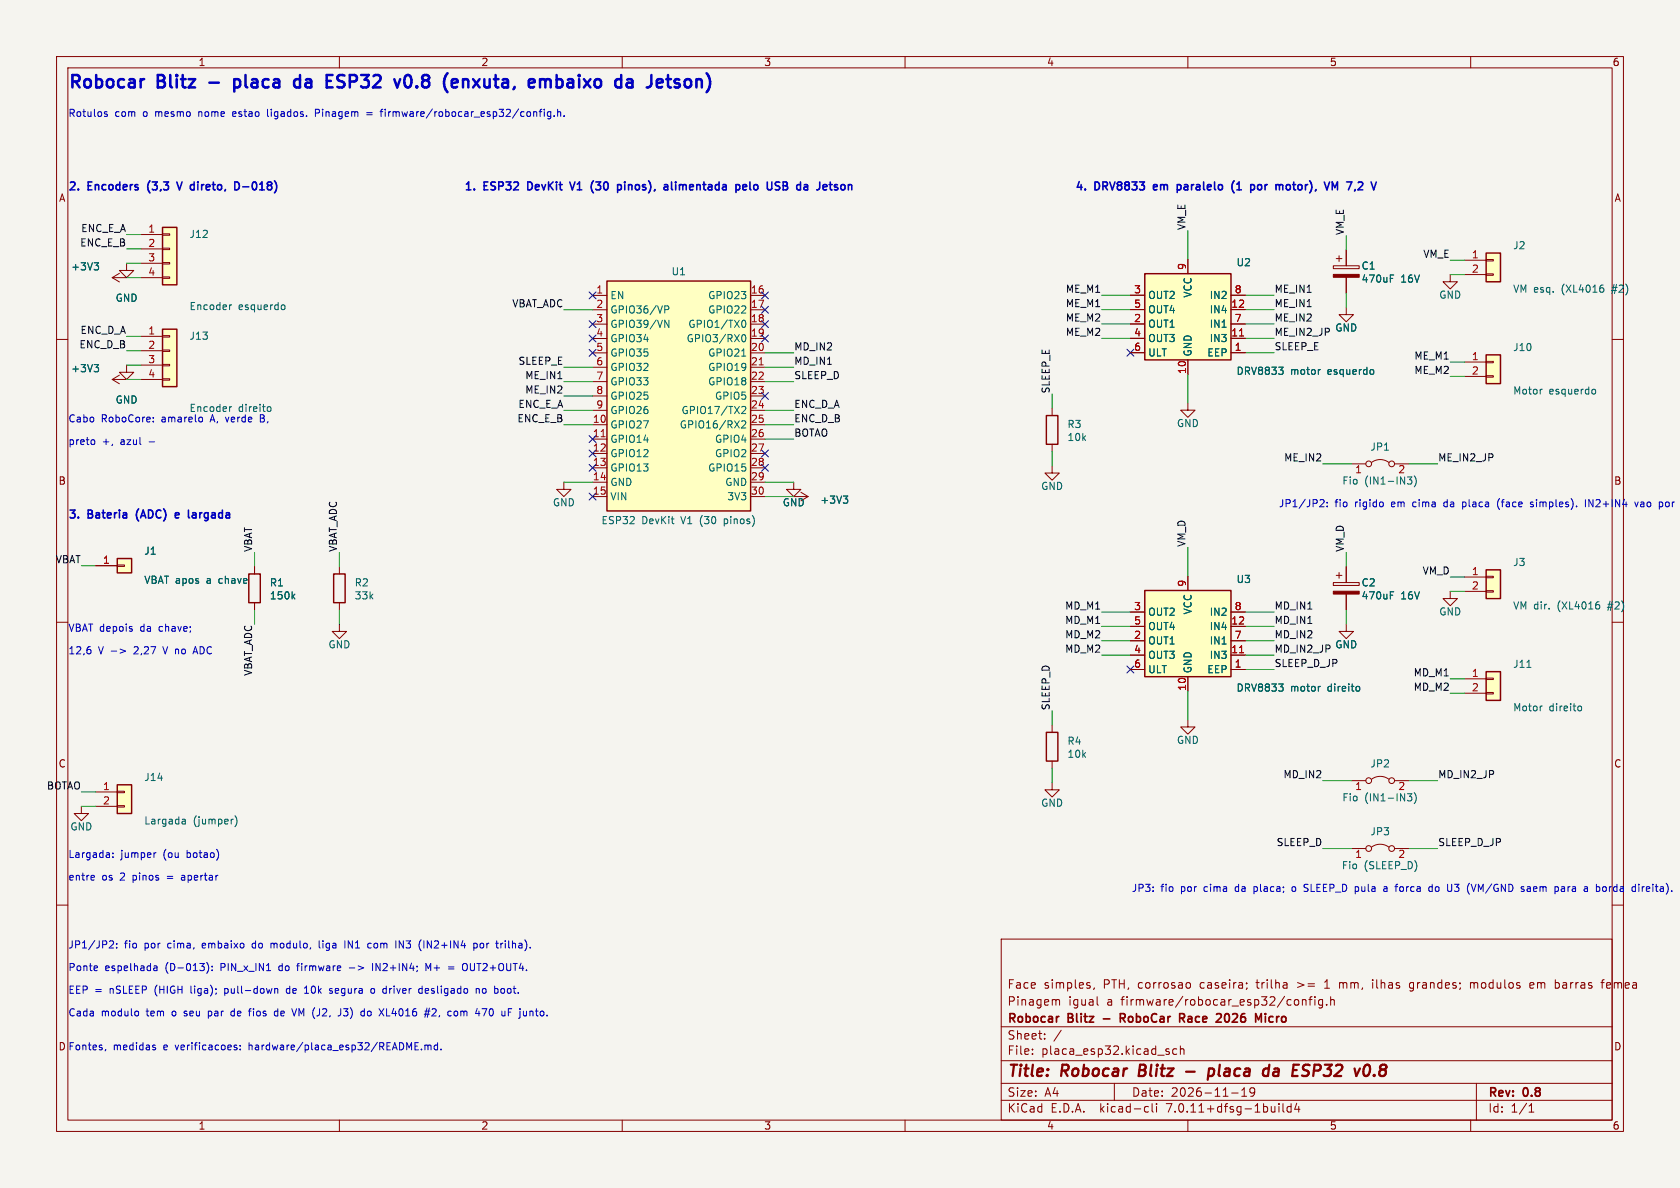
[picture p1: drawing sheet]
<svg xmlns="http://www.w3.org/2000/svg" width="297mm" height="210mm" viewBox="0 0 297 210" stroke-linecap="round" stroke-linejoin="round" font-family="sans-serif">
<path d="M0 0h297v210h-297z" fill="#f5f4ef" stroke="#f5f4ef" stroke-width=".18"/>
<g fill="none" stroke="#840000" stroke-width=".18">
<path d="M10 10h277v190h-277zM12 12h273v186h-273zM60 10v2M110 10v2M160 10v2M210 10v2M260 10v2M10 60h2M19.8 49.1l1.3 .7M19.8 49.1h2.6M21.1 48.3l-1.3 .8M22.4 46.5v1.3h1.2l-1.2 1.3-1.3-1.3h1.3"/>
<path d="M24.9 49.1h3.8M24.9 59.5h3.8M24.9 41.5h3.8M24.9 44h3.8M24.9 46.5h3.8M28.7 59.3h1.3v.3h-1.3zM28.7 49h1.3v.2h-1.3zM28.7 46.4h1.3v.3h-1.3zM28.7 43.9h1.3v.2h-1.3zM28.7 41.3h1.3v.3h-1.3zM104.8 57.3h2.5M104.8 52.2h2.5"/>
<path d="M104.8 54.8h2.5M104.8 59.8h2.5M132.7 57.3h2.5M132.7 52.2h2.5M132.7 54.8h2.5M132.7 59.8h2.5M199.8 59.8h2.6M199.8 54.7h2.6M199.8 57.3h2.6M199.8 52.2h2.6M210 45.8v2.6M217.6 59.8h2.6"/>
<path d="M217.6 54.7h2.6M217.6 57.3h2.6M217.6 52.2h2.6M235.7 47h4.6v.5h-4.6zM236.2 45.7h1M236.7 45.2v1M238 54.3v1.3h1.3l-1.3 1.3-1.3-1.3h1.3M238 44.2v2.8M238 49v2.8M256.4 48.5v1.3h1.2l-1.2 1.3-1.3-1.3h1.3M258.9 46h3.8M258.9 48.5h3.8"/>
<path d="M262.7 48.4h1.3v.3h-1.3zM262.7 45.9h1.3v.2h-1.3zM285 60h2M19.8 67.1l1.3 .7M19.8 67.1h2.6M21.1 66.3l-1.3 .8M22.4 64.5v1.3h1.2l-1.2 1.3-1.3-1.3h1.3M24.9 67.1h3.8M24.9 62h3.8M24.9 64.5h3.8M28.7 67h1.3v.2h-1.3zM28.7 64.4h1.3v.3h-1.3z"/>
<path d="M28.7 61.9h1.3v.2h-1.3zM104.8 62.4h2.5M104.8 75.1h2.5M104.8 77.6h2.5M104.8 64.9h2.5M104.8 67.5h2.5M104.8 70h2.5M104.8 72.5h2.5M132.7 62.4h2.5M132.7 75.1h2.5M132.7 77.6h2.5M132.7 64.9h2.5"/>
<path d="M132.7 67.5h2.5M132.7 70h2.5M132.7 72.5h2.5M186 72.2v1.3M186 78.5v1.3M199.8 62.3h2.6M210 71.2v1.3h1.3l-1.3 1.3-1.3-1.3h1.3M210 63.6v2.6M217.6 62.3h2.6M258.9 64h3.8M258.9 66.5h3.8M262.7 66.4h1.3v.3h-1.3z"/>
<path d="M262.7 63.9h1.3v.2h-1.3zM20.7 99.9h1.3v.2h-1.3zM99.7 85.2v1.3h1.3l-1.3 1.3-1.3-1.3h1.3M104.8 87.8h2.5M104.8 80.2h2.5M104.8 82.7h2.5M104.8 85.2h2.5M132.7 87.8h2.5M132.7 80.2h2.5M132.7 82.7h2.5M132.7 85.2h2.5M140.3 85.2v1.3h1.3l-1.3 1.3-1.2-1.3h1.2"/>
<path d="M140.3 87.8h2.6M141.6 87l1.3 .8M142.9 87.8l-1.3 .7M186 82.4v1.2h1.3l-1.3 1.3-1.3-1.3h1.3M238.9 82h2.6M242.5 81.7a2.54 2.54 0 0 1 3 0M246.5 82h2.6M10 110h2M16.9 100h3.8M45 100.2v1.3M45 106.5v1.3M60 110.4v1.2h1.3l-1.3 1.3-1.3-1.3h1.3"/>
<path d="M60 100.2v1.3M60 106.5v1.3M199.8 118.4h2.6M199.8 115.8h2.6M199.8 110.7h2.6M199.8 113.3h2.6M199.8 108.2h2.6M210 101.8v2.6M210 119.6v2.6M217.6 118.4h2.6M217.6 115.8h2.6M217.6 110.7h2.6"/>
<path d="M217.6 113.3h2.6M217.6 108.2h2.6M235.7 103h4.6v.5h-4.6zM236.2 101.7h1M236.7 101.2v1M238 110.4v1.2h1.3l-1.3 1.3-1.3-1.3h1.3M238 100.2v2.8M238 105v2.8M256.4 104.5v1.3h1.2l-1.2 1.3-1.3-1.3h1.3M258.9 102h3.8M258.9 104.5h3.8M262.7 104.4h1.3v.3h-1.3z"/>
<path d="M262.7 101.9h1.3v.2h-1.3zM262.7 119.9h1.3v.2h-1.3zM285 110h2M16.9 140h3.8M20.7 139.9h1.3v.2h-1.3zM186 138.3v1.3h1.3l-1.3 1.3-1.3-1.3h1.3M186 128.2v1.3M186 134.5v1.3M210 127.2v1.3h1.3l-1.3 1.3-1.3-1.3h1.3M238.9 138h2.6M242.5 137.7a2.54 2.54 0 0 1 3 0M246.5 138h2.6"/>
<path d="M258.9 120h3.8M258.9 122.5h3.8M262.7 122.4h1.3v.3h-1.3zM10 160h2M14.4 142.5v1.3h1.3l-1.3 1.3-1.3-1.3h1.3M16.9 142.5h3.8M20.7 142.4h1.3v.3h-1.3zM238.9 150h2.6M242.5 149.7a2.54 2.54 0 0 1 3 0M246.5 150h2.6M285 160h2M177 166h108v32h-108z"/>
<path d="M186.7 176.8h.5l.1 .9M192.7 174.3v.3M193.5 174.6l-.2 .3M194 176.2v1.3l.2 .2M210 173.7l.3 .1 .2 .2-.1 .6-.4 .1M220.4 173.8v.1M220.5 174.6l-.2 .3M229.3 176.7l.3 .3v.4l-.3 .3M230.2 176.8l.3-.1 .3 .1 .1 .9M230.2 176.7v1M231.4 176.7h.6M232 176.2l-.4 .2v1.3"/>
<path d="M232.5 176.2v.1M232.5 176.7v1M233.8 176.8l-.4-.1-.3 .3v.4l.1 .2h.6M233.8 176.7v1.2l-.3 .3-.3-.1M234.2 174.7h.8M234.5 173.4l-.3 .2M234.5 177.6v.1M235.2 176.8l.3-.1 .3 .1 .1 .9M235.2 176.2v1.5M236.8 173.7v1M237 173.7l-.2 .1M242.7 173.2v.1"/>
<path d="M242.7 173.7v1M249.2 175.1h.5M249.7 173.7l-.4 .1-.1 .2v.6l.5 .1M260 173.8l.4-.1 .2 .2M260 173.7v1M260.6 173.9v.8M260.7 173.8l-.1 .1M270.5 174.2l.7-.1-.1-.3-.4-.1-.2 .2v.7h.6M275.4 173.7l.3 .3v.4l-.3 .3M283 173.7h.6M283.6 173.2l-.4 .2v1.3M284.5 173.7h-.3l-.2 .2 .1 .7 .4 .1"/>
<path d="M284.7 174.1l-.7 .1M60 198v2M110 198v2M160 198v2M177 194.5h108M177 191.5h108M177 187.5h108M177 181.5h108M182.5 186.3v.1M182.5 185.5v.1M184.7 183.6v.1M184.7 182.8v.1"/>
<path d="M187.6 182.1l-1.3 2M197 191.5v3M202.6 195.6l.4 .1M203 196.5l-.4 .1M203.7 195.1v1.3l.2 .2M204.5 195.1v.1M204.5 195.6v1M206.3 185.9l.4 .1v.2l-.2 .2h-.3M206.3 185.4l.4 .1M208 185.5l-.4-.1-.3 .3v.4l.2 .2h.5M208.7 185.5l.2-.1 .3 .1 .1 .9M208.7 184.9v1.5"/>
<path d="M210 198v2M217.7 193.2h1.2M219.5 193.8h.9M219.5 192.7l.5-.4v1.5M221 192.4v.5l.1 .3h.4l.3-.3M221.7 192.4a.99 .99 0 0 1-.3 1.4h-.3M226.1 195.1v.1M226.1 195.6v1M226.8 195.1v1.3l.2 .2M228.2 195.7l-.4-.1-.3 .3v.4l.2 .2h.5M228.2 195.1v1.5M229.2 195l-.3 1.1h.9"/>
<path d="M229.6 195.6v1M260 198v2M261 191.5v6.5M270.3 196.6h.9M270.3 195.5l.4-.4v1.5"/>
<circle cx="242" cy="82" r=".51"/>
<circle cx="246" cy="82" r=".51"/>
<circle cx="242" cy="138" r=".51"/>
<circle cx="246" cy="138" r=".51"/>
<circle cx="242" cy="150" r=".51"/>
<circle cx="246" cy="150" r=".51"/>
</g>
<g fill="none" stroke="#840000" stroke-width=".4">
<path d="M201.6 188.2l-.3 2h.8M209.7 189.4h1.5M213.7 189l.2-.1 .6 .1 .2 .3-.1 .5a.66 .66 0 0 1-1 .3M213.8 188.9l-.3 2M224.1 188.9l.2 .1M224.4 188.2l-.2 2M225.8 188.9l-.5 .1M225.9 189.4h-.5a.4 .4 0 0 0-.3 .4 .4 .4 0 0 0 .2 .4l.7-.1M230.7 189.2l.3 .1a.49 .49 0 0 1 .4 .5 .49 .49 0 0 1-.5 .4h-.5M230.8 188.2l.7 .1M242.9 190l.1 .1-.1 .1M242.9 190l-.1 .1 .1 .1"/>
<path d="M242.9 190v.2"/>
</g>
<path d="M187.1 179.7h.1M198.4 180l.5 .7M198.8 179.3l-.7-.1v1.5M198.8 179.9l-.7 .1M208.6 179.2h.5l.3 .3-.1 .4-.7 .1M208.9 180l.5 .7M217 179.2a.81 .81 0 0 0-.6 .6 .81 .81 0 0 0 .3 .8l.3 .1M223.7 179.2v.1M223.7 179.7v1M224.5 179.8l-.2 .2v.4l.2 .2M222.5 180.3l.5-1.1v1.5" fill="none" stroke="#840000" stroke-width=".3"/>
<g fill="none" stroke="#006464" stroke-width=".18">
<path d="M16.6 46.4h.8l-.4 .5M17.2 46.9l.2 .3v.3l-.2 .2M40.9 53.9l-.3 .2M50 53.9l.3 .1 .1 .1-.1 .5-.3 .1M117.5 54.1h.5l.2 .2-.1 .4h-.6M117.5 56.6l.7 1.3v-1.3M131.1 59.6l.1-.3 .2-.2a.68 .68 0 0 1 .5 .7 .68 .68 0 0 1-.5 .6l-.2-.1-.1-.4M131.2 56.7l.2-.1a.68 .68 0 0 1 .5 .6 .68 .68 0 0 1-.5 .7l-.2-.1M245.8 49.2h.4M245.8 48.6h.6M283.2 50.4h.2M283.3 50.9l.2 .2v.3l-.2 .3"/>
<path d="M16.6 64.4h.8l-.4 .5M17.2 64.9l.2 .3v.3l-.2 .2M40.9 71.9l-.3 .2M47.5 71.9l.3 .1 .1 .1-.1 .5-.3 .1M131.1 72l.5-.2 .2 .4-.7 .9h.7M131.1 74.5l.5-.1 .2 .4-.7 .9h.7M131.1 63h.7M226 64.9h.8l-.4 .5M226.7 65.5l.1 .1-.1 .5M233.4 65.3l-.2 .1M242.7 65.4l.2 .2-.2 .5M272.5 68.8h.2"/>
<path d="M281.7 68.8l.3 .1 .1 .2-.1 .4-.3 .2M149.1 87.7h.8l-.5 .5M149.6 88.2l.3 .2v.3l-.3 .3M248.8 84.3h.8l-.4 .5 .3 .1 .1 .4-.2 .3h-.4M250 84.1a1.46 1.46 0 0 1 0 2M51.8 105.4l.3 .5M52.1 105l-.5 .5M245.8 105.2h.4M245.8 104.6h.6M269.9 118h.8M282.4 106.4h.3M282.6 106.9l.2 .2v.3l-.2 .3"/>
<path d="M226 120.9h.8l-.4 .5M226.7 121.5l.1 .1-.1 .5M233.4 121.3l-.2 .1M240.1 121.3l.3 .3v.3l-.3 .3M272.5 124.8h.2M279.2 124.8l.3 .1 .1 .2-.1 .4-.3 .2M32.3 144.8l.4 .1 .1 .8M32.8 145.6l-.5 .1M32.8 145.1l-.5 .1M41.1 144.8h.1M41.5 144.2a1.46 1.46 0 0 1 0 1.9M248.8 140.3h.8l-.4 .5 .3 .1 .1 .4-.2 .3h-.4"/>
<path d="M250 140.1a1.46 1.46 0 0 1 0 2"/>
</g>
<g fill="#ffffc2" stroke="#ffffc2" stroke-width=".18">
<path d="M262.7 100.7h2.6v5.1h-2.6z"/>
<path d="M28.7 58.2h2.6v10.1h-2.6z"/>
<path d="M28.7 40.2h2.6v10.1h-2.6z"/>
<path d="M20.7 138.7h2.6v5.1h-2.6z"/>
<path d="M20.7 98.7h2.6v2.6h-2.6z"/>
<path d="M202.4 48.4h15.2v15.2h-15.2z"/>
<path d="M262.7 118.7h2.6v5.1h-2.6z"/>
<path d="M202.4 104.4h15.2v15.2h-15.2z"/>
<path d="M262.7 62.7h2.6v5.1h-2.6z"/>
<path d="M262.7 44.7h2.6v5.1h-2.6z"/>
<path d="M107.3 49.7h25.4v40.6h-25.4z"/>
</g>
<g fill="none" stroke="#840000" stroke-width=".25">
<path d="M28.7 58.2h2.6v10.1h-2.6zM28.7 40.2h2.6v10.1h-2.6zM107.3 49.7h25.4v40.6h-25.4zM202.4 48.4h15.2v15.2h-15.2zM262.7 44.7h2.6v5.1h-2.6zM185 73.5h2v5h-2zM262.7 62.7h2.6v5.1h-2.6zM20.7 98.7h2.6v2.6h-2.6zM44 101.5h2v5h-2zM59 101.5h2v5h-2zM202.4 104.4h15.2v15.2h-15.2zM262.7 100.7h2.6v5.1h-2.6z"/>
<path d="M262.7 118.7h2.6v5.1h-2.6zM20.7 138.7h2.6v5.1h-2.6zM185 129.5h2v5h-2z"/>
</g>
<g fill="#840000" stroke="#840000" stroke-width=".18">
<path d="M235.7 104.5h4.6v.5h-4.6z"/>
<path d="M235.7 48.5h4.6v.5h-4.6z"/>
</g>
<path d="M219.1 59.4h.8M106.3 77.2h.7M134.2 64.5h.7M219.1 115.4h.8" fill="none" stroke="#a90000" stroke-width=".18"/>
<g fill="none" stroke="#0000c2" stroke-width=".18">
<path d="M18.5 19.8h.4M41.3 19.7l-.2 .2v.5l.2 .2M47.3 19.3v1.1l.2 .2M56.4 19.4l-.6-.1v1.3M56.4 19.9l-.6 .1M64.8 19.9h1M67.2 19.7h.5M67.7 19.3l-.3 .2M68.1 19.3v.1M68.1 19.7v.9M95.3 19.7h.5M95.8 19.3l-.3 .2"/>
<path d="M96.2 19.3v.1M96.2 19.7v.9M97.4 19.8l-.4-.1-.2 .3 .1 .5h.5M97.4 19.7v1.1l-.3 .2-.3-.1M98.6 19.9l.2-.2 .3 .1v.8M98.6 19.3v1.3M18.5 20.1l.4 .1 .1 .2-.2 .2-.3-.1M41.7 20l-.6 .2M64.8 20.3h1M98 20.5v.1M99.7 20.5v.1M16.5 77.7l.3 .3v.3l-.3 .3"/>
<path d="M27.1 74.5v.1M27.1 73.8v.1M35.6 73.7l.2 .3v.3l-.2 .3M46 73.3v1.3h.5M46 73.9h.5M233.5 88.3l.5 .1 .1 .3-.8 .9h.8M234.6 89.5v.1M234.6 88.8v.1M244.5 88.9v.6M255.4 88.8l-.2 .2 .2 .5M258.6 89.5l.3 .1M258.6 88.7v1.3"/>
<path d="M258.9 88.7l-.3 .1M265.1 88.1a1.46 1.46 0 0 0 0 2M271 88.8l-.3-.1-.1 .2v.2l.4 .1v.3h-.4M280.3 88.3v1.3M280.9 89.6v-1.3l.7 1.3M289 88.7l.3 .9 .3-.9M290.2 88.7l-.1 .1M290.2 89.1l-.2 .2 .2 .3M294.7 88.7l-.3 .3v.3l.3 .3M16 114.9l.1 .1-.1 .5M21.2 114.7l1 .4-1 .4M23.3 111.2v.3"/>
<path d="M28.8 114.3l.4 1.3M34.2 115.2h.6M34.5 114.3l-.4 1.3M16.5 154.7l.2 .3-.6 .2M16.6 155.5l-.1 .1M20 151.5v.1M20 150.8v.1M27.6 150.7l-.3 .1M32.2 154.7l-.1 .1M32.2 155.1l-.1 .2 .1 .3M221.7 156.7v1.3M221.7 157.5l.1 .1"/>
<path d="M221.8 156.7l-.1 .1M228.8 156.7l-.3 .1-.1 .2 .1 .5 .3 .1M230.8 156.9l.3 .1M230.8 156.3l.4 .1M231.1 157.5l-.4 .1M240.1 156.8l.1 .2-.1 .5M244.7 156.8h.5v.8M244.7 157.5h.5M245.2 157l-.5 .2M247.6 157.5l.3 .1M247.9 156.7l-.3 .1M252.8 156.7l.4 .1"/>
<path d="M253.2 157.5l-.4 .1M253.2 156.3v1.3M254 156.7l-.3 .3v.3l.3 .3M257.1 157.5l.6 .1M257.1 156.3h.8M260.9 156.3l-.4 1.3M270 156.8h.5l.1 .8M270.6 157l-.5 .1-.2 .2 .2 .3 .5-.1M276.2 156.7h.2l.2 .2v.7M276.6 157.5l-.4 .1M276.6 157l-.4 .1M282.2 157.5l.4 .1"/>
<path d="M282.2 156.3v1.3M282.6 156.7l-.4 .1M284.5 156.7v.9M284.8 156.7l-.3 .3M290.7 156.7l-.4 .3M291.5 156.7h-.3l-.1 .2v.6l.4 .1M291.7 157l-.6 .2M17.1 170.7l.1 .3-.6 .2M17.2 171.5l-.1 .1M19.5 166.3l.5 .1 .1 .3-.8 .9h.8M20.6 167.5v.1M20.6 166.8v.1"/>
<path d="M24.1 178.7l.3 .1 .1 .2-.1 .5-.3 .1M27.2 170.8h.5l.1 .8M27.2 171.5h.6M27.8 171l-.6 .2M36.5 170.1a1.46 1.46 0 0 1 0 2M36.8 178.7v1.3M36.8 179.5l.2 .1M37 178.7l-.2 .1M37.5 171.5v.1M37.5 170.8v.1M39.7 174.7v1.3M39.7 175.5l.2 .1"/>
<path d="M39.9 174.7l-.2 .1M41.3 178.7l-.4 .1-.1 .2 .1 .5 .4 .1M43.9 178.7h.5M44.4 178.3l-.2 .1M44.7 166.8l-.1 .2 .1 .5M47.9 166.7v.9M48.3 166.7l-.4 .2M48.6 174.9l.1-.2 .4 .1v.8M48.6 174.7v.9M49.1 178.8l-.4-.1-.2 .3 .1 .5h.5M49.1 178.3v1.3M51.1 174.7l-.4 .1-.1 .2 .1 .5 .4 .1"/>
<path d="M52.4 178.3l-.4 1.3M52.4 170.7h.5M52.7 170.4l-.1 1.2M53.8 175.6h.8M53.9 174.6l.3-.3v1.3M56.4 166.3v1.1l.2 .2M58.3 174.8h.4M58.3 175.1l.5 .2-.1 .2-.3 .1M60.7 179.5l.6 .1M60.7 178.3h.8l-.4 .5h.2M61 166.3v1.3M61.6 167.6v-1.3l.7 1.3"/>
<path d="M61.8 171.1h.9M65.1 167.5h.5M65.1 166.8h.5M65.4 178.7l-.3 .1-.1 .2v.5l.4 .1M65.6 174.9l.2-.2 .4 .2v.4l-.1 .2-.3 .1-.2-.1zM65.9 170.3v1.3M68.3 179.6h.6M70.6 167.6v-1.3l.7 1.3M74.3 174.7l.3 .1M74.6 175.5l-.3 .1M74.6 174.3v1.3M74.9 166.3v1.3"/>
<path d="M75.1 178.7h.9M75.6 174.7h-.2l-.2 .2v.6l.4 .1M75.8 175l-.6 .2M76.1 170.3l-.4 .9-.4-.9v1.3M76.4 178.4l.2-.1 .5 .1M77.1 178.9l-.8 .7h.8M79.3 170.9h1M79.3 171.3h1M80.5 178.7l.3 .1 .1 .2v.5l-.4 .1M81.8 170.5l.3-.2a.43 .43 0 0 1 .5 .4v.5a.43 .43 0 0 1-.5 .4M83.8 166.8l.3-.1 .3 .3-.2 .5h-.4M83.8 166.7v1.3"/>
<path d="M84.2 174.9l.2-.2 .3 .1v.8M84.2 174.7v.9M85.2 178.3h.9l-.6 1.3M85.4 166.8l-.3-.1-.2 .3 .1 .5h.4M85.8 174.8l-.3-.1-.2 .3v.5l.2 .1 .3-.1M88.7 174.8l.3-.1 .2 .3M89.2 175.3l-.2 .3-.3-.1M89.3 166.3v.1M89.3 166.7v.9M18.7 185.5l-.1 .3M27.2 185.2h.3v.2l-.2 .2h-.2M27.2 184.7l.3 .1"/>
<path d="M41.6 185.2h.3v.2l-.2 .2h-.2M41.6 184.7l.3 .1M42.5 185.5v.1M42.5 184.8v.1M74.5 185.5v.1M75.1 184.9l.4-.2 .2 .2M75.1 184.7v.9M75.7 184.9l.1-.2 .3 .1 .1 .8M75.7 184.9v.7M77.4 184.8l-.4-.1-.3 .3 .2 .5h.5M77.4 184.3v1.3M78 185.5v.1"/>
</g>
<g fill="none" stroke="#0000c2" stroke-width=".28">
<path d="M31.3 32.2l.4 1.4 .5-1.4M41.9 32.2a.75 .75 0 0 1 .4 .7 .75 .75 0 0 1-.4 .7M42.9 33h1.1M93.7 32.2h-.4v1.4h.4M100.7 32.2l.5 1.4 .5-1.4M104.7 33.8l.2 .3M104.9 32l-.2 .2M105.3 33.4l.6 .2M105.3 32.2h.9M109.6 32.6l.3 .3v.4l-.3 .3M110.5 32.2v.1M110.5 32.6v1"/>
<path d="M118.7 32.2v1.2l.2 .2M119.5 32.2v.1M119.5 32.6v1M131.3 33.1l.7-.1-.1-.3-.4-.1-.2 .2 .1 .7h.5M132.6 32.2v1.2l.2 .2M138.5 32.8h.4M138.9 32.8l.2 .1M139.1 32.3l-.2-.1h-.4v1.4l.6-.1M139.1 32.7l-.2 .1M144.9 33.4l-.5 .2M149.1 32.6l-.3 .1-.1 .2v.5l.4 .2M204 32.7v.8"/>
<path d="M204.6 33l-.7 .1M208.1 32.6v1.4M208.1 32.7l.4-.1 .3 .3M208.8 33.3l-.3 .3-.4-.1M218.2 32a1.61 1.61 0 0 0 0 2.1M218.7 33.6h.8M218.9 32.4l-.2 .2M221.5 32.6l.3 .3v.4l-.3 .3M222.9 32.7l-.3-.1-.3 .3 .2 .6h.4M228 32.7l-.3-.1-.3 .3 .1 .6h.5M235.5 32.2l.5 1 .5-1v1.4M31.6 90.7l-.4-.1-.2 .2 .1 .7h.5"/>
<path d="M31.7 91l-.7 .1M34.1 90.7h.5M34.5 91h-.3a.27 .27 0 0 0-.2 .3 .27 .27 0 0 0 .2 .3h.3"/>
</g>
<g fill="none" stroke="#0000c2" stroke-width=".44">
<path d="M25.3 14h.2M41.4 14.1l.6-.1 .5 .4M41.4 14v2.2M42.5 15l-.5 .5-.6-.1M52 15l.4 .5 .6-.1M53 14.1l-.6-.1-.4 .4M53 13.3v2.2M59.6 15.4l.4 .1 .7-.1M60.6 13.3h-.5a.53 .53 0 0 0-.5 .5 .53 .53 0 0 0 .5 .5l.6 .2M71.8 13.4a.52 .52 0 0 1 .8 .3 1.29 1.29 0 0 1-.4 1.8l-.4-.1M81.9 14.2a.55 .55 0 0 1 .9 .1v1.2M81.9 14v1.5"/>
<path d="M96.4 14.3l.3-.3 .6 .1 .1 1.4M98.4 15.4l.6 .1M98.4 13.3v2.2M99 14l-.6 .1M115.1 15.1l-.2 .3-.6 .1M121.8 14a.6 .6 0 0 0-.8 .4v.6a.6 .6 0 0 0 .8 .5"/>
</g>
<g fill="none" stroke="#009600" stroke-width=".18">
<path d="M22.4 41.5h2.5M22.4 59.5h2.5M22.4 44h2.5M22.4 46.5h2.5M22.4 49.1h2.5M99.7 54.8h5.1M194.8 52.2h5M194.8 57.3h5M194.8 59.8h5M194.8 54.7h5M210 40.8v5M220.2 52.2h5"/>
<path d="M220.2 57.3h5M220.2 59.8h5M220.2 54.7h5M238 41.6v2.6M238 51.8v2.5M256.4 48.5h2.5M256.4 46h2.5M22.4 62h2.5M22.4 64.5h2.5M22.4 67.1h2.5M99.7 75.1h5.1M99.7 64.9h5.1"/>
<path d="M99.7 67.5h5.1M99.7 72.5h5.1M99.7 70h5.1M135.2 77.6h5.1M135.2 75.1h5.1M135.2 62.4h5.1M135.2 64.9h5.1M135.2 67.5h5.1M135.2 72.5h5.1M186 69.7v2.5M186 79.8v2.6M210 66.2v5"/>
<path d="M220.2 62.3h5M256.4 64h2.5M256.4 66.5h2.5M45 97.7v2.5M60 97.7v2.5M99.7 85.2h5.1M135.2 85.2h5.1M135.2 87.8h5.1M210 96.8v5M233.8 82h5.1M238 97.7v2.5M249.1 82h5.1"/>
<path d="M14.4 100h2.5M45 107.8v2.6M60 107.8v2.6M194.8 108.2h5M194.8 110.7h5M194.8 115.8h5M194.8 113.3h5M220.2 108.2h5M220.2 110.7h5M220.2 115.8h5M220.2 113.3h5M220.2 118.4h5"/>
<path d="M238 107.8v2.6M256.4 104.5h2.5M256.4 102h2.5M14.4 140h2.5M186 125.6v2.6M186 135.8v2.5M210 122.2v5M233.8 138h5.1M249.1 138h5.1M256.4 120h2.5M256.4 122.5h2.5M14.4 142.5h2.5"/>
<path d="M233.8 150h5.1M249.1 150h5.1"/>
</g>
<g fill="none" stroke="#000084" stroke-width=".18">
<path d="M104.2 59.2l1.2 1.2M104.2 56.7l1.2 1.2M104.2 51.6l1.2 1.2M105.4 59.2l-1.2 1.2M105.4 56.7l-1.2 1.2M105.4 51.6l-1.2 1.2M134.6 56.7l1.2 1.2M134.6 51.6l1.2 1.2M134.6 54.2l1.2 1.2M134.6 59.2l1.2 1.2M135.8 56.7l-1.2 1.2M135.8 51.6l-1.2 1.2"/>
<path d="M135.8 54.2l-1.2 1.2M135.8 59.2l-1.2 1.2M104.2 61.8l1.2 1.2M104.2 77l1.2 1.2M104.2 79.6l1.2 1.2M105.4 61.8l-1.2 1.2M105.4 77l-1.2 1.2M105.4 79.6l-1.2 1.2M134.6 79.6l1.2 1.2M134.6 69.4l1.2 1.2M135.8 79.6l-1.2 1.2M135.8 69.4l-1.2 1.2"/>
<path d="M199.2 61.7l1.2 1.3M200.4 61.7l-1.2 1.3M104.2 87.2l1.2 1.2M104.2 82.1l1.2 1.2M105.4 87.2l-1.2 1.2M105.4 82.1l-1.2 1.2M134.6 82.1l1.2 1.2M135.8 82.1l-1.2 1.2M199.2 117.7l1.2 1.3M200.4 117.7l-1.2 1.3"/>
</g>
<g font-size="3.1" fill="#0000c2">
<text x="12" y="15.8">Robocar</text>
<text x="28" y="15.8">Blitz</text>
<text x="38" y="15.8">-</text>
<text x="43.2" y="15.8">placa</text>
<text x="54.8" y="15.8">da</text>
<text x="61.3" y="15.8">ESP32</text>
<text x="74.4" y="15.8">v0.8</text>
<text x="83.8" y="15.8">(enxuta,</text>
<text x="99.8" y="15.8">embaixo</text>
<text x="116" y="15.8">da</text>
<text x="122.5" y="15.8">Jetson)</text>
</g>
<g font-size="2.8" fill="#840000">
<text x="178" y="190.9">Title:</text>
<text x="187.7" y="190.9">Robocar</text>
<text x="202.2" y="190.9">Blitz</text>
<text x="216.1" y="190.9">placa</text>
<text x="226.6" y="190.9">da</text>
<text x="232.5" y="190.9">ESP32</text>
<text x="244.4" y="190.9">v0.8</text>
</g>
<g font-size="2.1" fill="#840000">
<text x="178" y="178">Pinagem</text>
<text x="178" y="175">Face</text>
<text x="184.5" y="175">simples,</text>
<text x="188.9" y="178">igual</text>
<text x="195.1" y="175">PTH,</text>
<text x="195.7" y="178">a</text>
<text x="198.4" y="178">firmware/robocar_esp32/config.h</text>
<text x="201.3" y="175">corrosao</text>
<text x="212.4" y="175">caseira;</text>
<text x="222.6" y="175">trilha</text>
<text x="229.9" y="175">&gt;=</text>
<text x="234.9" y="175">1</text>
<text x="237.6" y="175">mm,</text>
<text x="243.6" y="175">ilhas</text>
<text x="250.4" y="175">grandes;</text>
<text x="261.2" y="175">modulos</text>
<text x="272" y="175">em</text>
<text x="276.5" y="175">barras</text>
<text x="285" y="175">femea</text>
<text x="178" y="184">Sheet:</text>
<text x="178" y="181.2">Robocar</text>
<text x="188.9" y="181.2">Blitz</text>
<text x="195.7" y="181.2">-</text>
<text x="199.3" y="181.2">RoboCar</text>
<text x="210.4" y="181.2">Race</text>
<text x="217.6" y="181.2">2026</text>
<text x="225" y="181.2">Micro</text>
<text x="178" y="186.7">File:</text>
<text x="184.1" y="186.7">placa_esp32.kicad_sch</text>
<text x="178" y="196.9">KiCad</text>
<text x="178" y="194.1">Size:</text>
<text x="184.7" y="194.1">A4</text>
<text x="185.7" y="196.9">E.D.A.</text>
<text x="194.6" y="196.9">kicad-cli</text>
<text x="200" y="194.1">Date:</text>
<text x="206.5" y="196.9">7.0.11+dfsg-1build4</text>
<text x="207" y="194.1">2026-11-19</text>
<text x="263" y="194.3">Rev:</text>
<text x="263" y="196.9">Id:</text>
<text x="267.1" y="196.9">1/1</text>
<text x="269.4" y="194.3">0.8</text>
</g>
<g font-size="1.9" fill="#0000c2">
<text x="12" y="33.8">2.</text>
<text x="15.6" y="33.8">Encoders</text>
<text x="26.7" y="33.8">(3,3</text>
<text x="32.6" y="33.8">V</text>
<text x="35.4" y="33.8">direto,</text>
<text x="43.8" y="33.8">D-018)</text>
<text x="82" y="33.8">1.</text>
<text x="85.6" y="33.8">ESP32</text>
<text x="93.9" y="33.8">DevKit</text>
<text x="102.1" y="33.8">V1</text>
<text x="106.2" y="33.8">(30</text>
<text x="111.5" y="33.8">pinos),</text>
<text x="120.3" y="33.8">alimentada</text>
<text x="133.5" y="33.8">pelo</text>
<text x="139.6" y="33.8">USB</text>
<text x="145.4" y="33.8">da</text>
<text x="149.6" y="33.8">Jetson</text>
<text x="190" y="33.8">4.</text>
<text x="193.6" y="33.8">DRV8833</text>
<text x="204.6" y="33.8">em</text>
<text x="209.3" y="33.8">paralelo</text>
<text x="219.5" y="33.8">(1</text>
<text x="223.4" y="33.8">por</text>
<text x="228.4" y="33.8">motor),</text>
<text x="237.7" y="33.8">VM</text>
<text x="242.1" y="33.8">7,2</text>
<text x="12" y="91.7">3.</text>
<text x="15.6" y="91.7">Bateria</text>
<text x="24.7" y="91.7">(ADC)</text>
<text x="32.2" y="91.7">e</text>
<text x="35" y="91.7">largada</text>
</g>
<g font-size="1.8" fill="#840000">
<text x="35" y="11.9">1</text>
<text x="85" y="11.9">2</text>
<text x="135" y="11.9">3</text>
<text x="185" y="11.9">4</text>
<text x="235" y="11.9">5</text>
<text x="285" y="11.9">6</text>
<text x="10.3" y="35.9">A</text>
<text x="285.3" y="35.9">A</text>
<text x="10.3" y="85.9">B</text>
<text x="285.3" y="85.9">B</text>
<text x="10.3" y="135.9">C</text>
<text x="285.3" y="135.9">C</text>
<text x="285.3" y="185.9">D</text>
<text x="35" y="199.9">1</text>
<text x="85" y="199.9">2</text>
<text x="135" y="199.9">3</text>
<text x="185" y="199.9">4</text>
<text x="235" y="199.9">5</text>
<text x="285" y="199.9">6</text>
</g>
<g font-size="1.8" fill="#0000c2">
<text x="12" y="20.8">Rotulos</text>
<text x="20.3" y="20.8">com</text>
<text x="25.4" y="20.8">o</text>
<text x="27.7" y="20.8">mesmo</text>
<text x="35.6" y="20.8">nome</text>
<text x="41.8" y="20.8">estao</text>
<text x="48.1" y="20.8">ligados.</text>
<text x="56.8" y="20.8">Pinagem</text>
<text x="66.1" y="20.8">=</text>
<text x="68.8" y="20.8">firmware/robocar_esp32/config.h.</text>
<text x="12" y="74.7">Cabo</text>
<text x="17.9" y="74.7">RoboCore:</text>
<text x="28.7" y="74.7">amarelo</text>
<text x="37.5" y="74.7">A, verde</text>
<text x="42.1" y="73">direito</text>
<text x="46.6" y="74.7">B,</text>
<text x="12" y="78.7">preto</text>
<text x="18.1" y="78.7">+,</text>
<text x="21.4" y="78.7">azul</text>
<text x="26.6" y="78.7">-</text>
<text x="226" y="89.7">JP1/JP2:</text>
<text x="236" y="89.7">fio</text>
<text x="239.7" y="89.7">rigido</text>
<text x="246.3" y="89.7">em</text>
<text x="250.2" y="89.7">cima</text>
<text x="255.9" y="89.7">da</text>
<text x="259.4" y="89.7">placa</text>
<text x="265.8" y="89.7">(face</text>
<text x="271.8" y="89.7">simples).</text>
<text x="281.7" y="89.7">IN2+IN4</text>
<text x="290.7" y="89.7">vao</text>
<text x="295.2" y="89.7">por</text>
<text x="12" y="111.8">VBAT depois</text>
<text x="24.9" y="111.8">da</text>
<text x="28.4" y="111.8">chave;</text>
<text x="12" y="115.8">12,6</text>
<text x="17.4" y="115.8">V -&gt;</text>
<text x="24" y="115.8">2,27</text>
<text x="29.4" y="115.8">V no</text>
<text x="35.1" y="115.8">ADC</text>
<text x="12" y="151.8">Largada:</text>
<text x="12" y="155.8">entre</text>
<text x="18" y="155.8">os</text>
<text x="21.3" y="151.8">jumper</text>
<text x="21.4" y="155.8">2</text>
<text x="23.7" y="155.8">pinos</text>
<text x="29" y="151.8">(ou</text>
<text x="30" y="155.8">=</text>
<text x="32.7" y="155.8">apertar</text>
<text x="33.3" y="151.8">botao)</text>
<text x="200" y="157.8">JP3:</text>
<text x="205.2" y="157.8">fio</text>
<text x="208.9" y="157.8">por</text>
<text x="213.1" y="157.8">cima</text>
<text x="218.8" y="157.8">da</text>
<text x="222.3" y="157.8">placa;</text>
<text x="229.3" y="157.8">o</text>
<text x="231.6" y="157.8">SLEEP_D</text>
<text x="240.8" y="157.8">pula</text>
<text x="246.1" y="157.8">a</text>
<text x="248.4" y="157.8">forca</text>
<text x="254.5" y="157.8">do</text>
<text x="258" y="157.8">U3</text>
<text x="261.7" y="157.8">(VM/GND</text>
<text x="271.4" y="157.8">saem</text>
<text x="277.6" y="157.8">para</text>
<text x="283" y="157.8">a</text>
<text x="285.3" y="157.8">borda</text>
<text x="291.8" y="157.8">direita).</text>
<text x="12" y="167.7">JP1/JP2:</text>
<text x="22" y="167.7">fio</text>
<text x="25.7" y="167.7">por</text>
<text x="29.9" y="167.7">cima,</text>
<text x="36.2" y="167.7">embaixo</text>
<text x="45.2" y="167.7">do</text>
<text x="48.7" y="167.7">modulo,</text>
<text x="57.4" y="167.7">liga</text>
<text x="62.2" y="167.7">IN1</text>
<text x="66.5" y="167.7">com</text>
<text x="71.6" y="167.7">IN3</text>
<text x="75.9" y="167.7">(IN2+IN4</text>
<text x="85.8" y="167.7">por</text>
<text x="90.1" y="167.7">trilha).</text>
<text x="12" y="171.7">Ponte</text>
<text x="18.6" y="171.7">espelhada</text>
<text x="29.3" y="171.7">(D-013):</text>
<text x="39.3" y="171.7">PIN_x_IN1</text>
<text x="49.8" y="171.7">do</text>
<text x="53.2" y="171.7">firmware</text>
<text x="62.6" y="171.7">-&gt;</text>
<text x="66.9" y="171.7">IN2+IN4;</text>
<text x="76.5" y="171.7">M+</text>
<text x="80.7" y="171.7">=</text>
<text x="83.5" y="171.7">OUT2+OUT4.</text>
<text x="12" y="179.7">Cada</text>
<text x="12" y="175.7">EEP =</text>
<text x="17.9" y="179.7">modulo</text>
<text x="19.5" y="175.7">nSLEEP</text>
<text x="26" y="179.7">tem</text>
<text x="27.6" y="175.7">(HIGH</text>
<text x="30.7" y="179.7">o</text>
<text x="33" y="179.7">seu</text>
<text x="34.2" y="175.7">liga);</text>
<text x="37.4" y="179.7">par</text>
<text x="40.4" y="175.7">pull-down</text>
<text x="41.7" y="179.7">de</text>
<text x="45.1" y="179.7">fios</text>
<text x="49.8" y="179.7">de</text>
<text x="51.5" y="175.7">de</text>
<text x="53.2" y="179.7">VM (J2,</text>
<text x="54.9" y="175.7">10k</text>
<text x="59.5" y="175.7">segura</text>
<text x="61.7" y="179.7">J3)</text>
<text x="65.9" y="179.7">do</text>
<text x="67" y="175.7">o</text>
<text x="69.4" y="175.7">driver</text>
<text x="69.4" y="179.7">XL4016</text>
<text x="75.9" y="175.7">desligado</text>
<text x="77.6" y="179.7">#2,</text>
<text x="81.9" y="179.7">com</text>
<text x="86.2" y="175.7">no</text>
<text x="87" y="179.7">470</text>
<text x="89.7" y="175.7">boot.</text>
<text x="91.8" y="179.7">uF</text>
<text x="95.2" y="179.7">junto.</text>
<text x="10.3" y="185.9">D Fontes,</text>
<text x="20" y="185.8">medidas</text>
<text x="29" y="185.8">e</text>
<text x="31.3" y="185.8">verificacoes:</text>
<text x="44.4" y="185.8">hardware/placa_esp32/README.md.</text>
</g>
<g font-size="1.8" fill="#0f0f0f">
<text x="14.3" y="41.1">ENC_E_A</text>
<text x="209.7" y="40.8" transform="rotate(-90 209.7 40.8)">VM_E</text>
<text x="237.7" y="41.6" transform="rotate(-90 237.7 41.6)">VM_E</text>
<text x="14.1" y="43.7">ENC_E_B</text>
<text x="251.5" y="45.7">VM_E</text>
<text x="188.3" y="51.8">ME_M1</text>
<text x="225.2" y="51.8">ME_IN1</text>
<text x="14.1" y="59.1">ENC_D_A</text>
<text x="90.5" y="54.4">VBAT_ADC</text>
<text x="188.3" y="59.5">ME_M2</text>
<text x="188.3" y="56.9">ME_M2</text>
<text x="188.3" y="54.4">ME_M1</text>
<text x="225.2" y="56.9">ME_IN2</text>
<text x="225.2" y="54.4">ME_IN1</text>
<text x="225.2" y="59.5">ME_IN2_JP</text>
<text x="14" y="61.7">ENC_D_B</text>
<text x="91.6" y="64.6">SLEEP_E</text>
<text x="140.3" y="62">MD_IN2</text>
<text x="140.3" y="64.6">MD_IN1</text>
<text x="225.2" y="62">SLEEP_E</text>
<text x="249.9" y="63.7">ME_M1</text>
<text x="92.8" y="67.1">ME_IN1</text>
<text x="92.8" y="69.7">ME_IN2</text>
<text x="140.3" y="67.1">SLEEP_D</text>
<text x="185.7" y="69.7" transform="rotate(-90 185.7 69.7)">SLEEP_E</text>
<text x="249.9" y="66.2">ME_M2</text>
<text x="91.4" y="74.7">ENC_E_B</text>
<text x="91.6" y="72.2">ENC_E_A</text>
<text x="140.3" y="77.3">BOTAO</text>
<text x="140.3" y="74.7">ENC_D_B</text>
<text x="140.3" y="72.2">ENC_D_A</text>
<text x="226.9" y="81.7">ME_IN2</text>
<text x="254.2" y="81.7">ME_IN2_JP</text>
<text x="9.8" y="99.7">VBAT</text>
<text x="44.7" y="97.7" transform="rotate(-90 44.7 97.7)">VBAT</text>
<text x="59.7" y="97.7" transform="rotate(-90 59.7 97.7)">VBAT_ADC</text>
<text x="209.7" y="96.8" transform="rotate(-90 209.7 96.8)">VM_D</text>
<text x="237.7" y="97.7" transform="rotate(-90 237.7 97.7)">VM_D</text>
<text x="251.4" y="101.7">VM_D</text>
<text x="188.2" y="107.8">MD_M1</text>
<text x="225.2" y="107.8">MD_IN1</text>
<text x="188.2" y="112.9">MD_M2</text>
<text x="188.2" y="110.4">MD_M1</text>
<text x="225.2" y="110.4">MD_IN1</text>
<text x="225.2" y="112.9">MD_IN2</text>
<text x="44.7" y="119.6" transform="rotate(-90 44.7 119.6)">VBAT_ADC</text>
<text x="188.2" y="115.5">MD_M2</text>
<text x="225.2" y="115.5">MD_IN2_JP</text>
<text x="225.2" y="118">SLEEP_D_JP</text>
<text x="249.8" y="119.7">MD_M1</text>
<text x="185.7" y="125.6" transform="rotate(-90 185.7 125.6)">SLEEP_D</text>
<text x="249.8" y="122.2">MD_M2</text>
<text x="226.8" y="137.7">MD_IN2</text>
<text x="254.2" y="137.7">MD_IN2_JP</text>
<text x="8.2" y="139.7">BOTAO</text>
<text x="225.6" y="149.7">SLEEP_D</text>
<text x="254.2" y="149.7">SLEEP_D_JP</text>
</g>
<g font-size="1.8" fill="#a90000">
<text x="26.1" y="41.2">1</text>
<text x="26.1" y="43.7">2</text>
<text x="26.1" y="46.3">3</text>
<text x="209.7" y="47.8" transform="rotate(-90 209.7 47.8)">9</text>
<text x="260.1" y="45.7">1</text>
<text x="26.1" y="48.8">4</text>
<text x="105.3" y="52">1</text>
<text x="132.7" y="52">16</text>
<text x="200.4" y="51.9">3</text>
<text x="218.2" y="51.9">8</text>
<text x="260.1" y="48.3">2</text>
<text x="26.1" y="59.2">1</text>
<text x="105.3" y="54.5">2</text>
<text x="105.3" y="57">3</text>
<text x="105.3" y="59.6">4</text>
<text x="132.7" y="54.5">17</text>
<text x="132.7" y="57">18</text>
<text x="132.7" y="59.6">19</text>
<text x="200.4" y="57">2</text>
<text x="200.4" y="59.6">4</text>
<text x="200.4" y="54.5">5</text>
<text x="217.6" y="59.6">11</text>
<text x="217.6" y="54.5">12</text>
<text x="218.2" y="57">7</text>
<text x="26.1" y="61.7">2</text>
<text x="26.1" y="64.3">3</text>
<text x="105.3" y="62.1">5</text>
<text x="105.3" y="64.7">6</text>
<text x="132.7" y="62.1">20</text>
<text x="132.7" y="64.7">21</text>
<text x="200.4" y="62.1">6</text>
<text x="218.2" y="62.1">1</text>
<text x="260.1" y="63.7">1</text>
<text x="26.1" y="66.8">4</text>
<text x="105.3" y="67.2">7</text>
<text x="105.3" y="69.7">8</text>
<text x="132.7" y="67.2">22</text>
<text x="132.7" y="69.7">23</text>
<text x="209.7" y="66.2" transform="rotate(-90 209.7 66.2)">10</text>
<text x="260.1" y="66.3">2</text>
<text x="104.7" y="74.8">10</text>
<text x="104.7" y="77.4">11</text>
<text x="105.3" y="72.3">9</text>
<text x="132.7" y="72.3">24</text>
<text x="132.7" y="74.8">25</text>
<text x="132.7" y="77.4">26</text>
<text x="104.7" y="79.9">12</text>
<text x="104.7" y="82.4">13</text>
<text x="132.7" y="79.9">27</text>
<text x="132.7" y="82.4">28</text>
<text x="239.5" y="84">1</text>
<text x="247.1" y="84">2</text>
<text x="104.7" y="85">14</text>
<text x="104.7" y="87.5">15</text>
<text x="132.7" y="85">29</text>
<text x="132.7" y="87.5">30</text>
<text x="18.1" y="99.7">1</text>
<text x="260.1" y="101.7">1</text>
<text x="200.4" y="107.9">3</text>
<text x="209.7" y="103.8" transform="rotate(-90 209.7 103.8)">9</text>
<text x="218.2" y="107.9">8</text>
<text x="260.1" y="104.3">2</text>
<text x="200.4" y="113">2</text>
<text x="200.4" y="110.5">5</text>
<text x="217.6" y="110.5">12</text>
<text x="218.2" y="113">7</text>
<text x="200.4" y="115.6">4</text>
<text x="200.4" y="118.1">6</text>
<text x="217.6" y="115.6">11</text>
<text x="218.2" y="118.1">1</text>
<text x="260.1" y="119.7">1</text>
<text x="209.7" y="122.2" transform="rotate(-90 209.7 122.2)">10</text>
<text x="260.1" y="122.3">2</text>
<text x="18.1" y="139.7">1</text>
<text x="18.1" y="142.3">2</text>
<text x="239.5" y="140">1</text>
<text x="247.1" y="140">2</text>
<text x="239.5" y="152">1</text>
</g>
<g font-size="1.8" fill="#006464">
<text x="33.4" y="42.3">J12</text>
<text x="218.5" y="47.3">U2</text>
<text x="240.6" y="47.9">C1</text>
<text x="267.4" y="44.3">J2</text>
<text x="12.5" y="48">+3V3</text>
<text x="20.3" y="53.5">GND</text>
<text x="107.8" y="53.1">EN</text>
<text x="118.6" y="48.9">U1</text>
<text x="125.1" y="53.1">GPIO23</text>
<text x="202.9" y="53.1">OUT2</text>
<text x="210.9" y="52.7" transform="rotate(-90 210.9 52.7)">VCC</text>
<text x="213.8" y="53.1">IN2</text>
<text x="240.6" y="50.2">470uF</text>
<text x="247.6" y="50.2">16V</text>
<text x="254.3" y="53">GND</text>
<text x="267.4" y="51.9">VM esq.</text>
<text x="276.2" y="51.9">(XL4016</text>
<text x="285.3" y="51.9">#2)</text>
<text x="33.4" y="55">Encoder</text>
<text x="42.1" y="55">esquerdo</text>
<text x="107.8" y="55.6">GPIO36/VP</text>
<text x="107.8" y="58.2">GPIO39/VN</text>
<text x="121.6" y="58.2">GPIO1/TX0</text>
<text x="125.1" y="55.6">GPIO22</text>
<text x="202.9" y="58.1">OUT1</text>
<text x="202.9" y="55.6">OUT4</text>
<text x="213.8" y="55.6">IN4</text>
<text x="213.8" y="58.1">IN1</text>
<text x="236" y="58.8">GND</text>
<text x="33.4" y="60.3">J13</text>
<text x="107.8" y="60.7">GPIO34</text>
<text x="107.8" y="63.2">GPIO35</text>
<text x="107.8" y="65.8">GPIO32</text>
<text x="121.3" y="60.7">GPIO3/RX0</text>
<text x="125.1" y="63.2">GPIO21</text>
<text x="125.1" y="65.8">GPIO19</text>
<text x="202.9" y="60.7">OUT3</text>
<text x="202.9" y="63.2">ULT</text>
<text x="210.9" y="63.1" transform="rotate(-90 210.9 63.1)">GND</text>
<text x="213.3" y="63.2">EEP</text>
<text x="213.8" y="60.7">IN3</text>
<text x="267.4" y="62.3">J10</text>
<text x="12.5" y="66">+3V3</text>
<text x="20.3" y="71.5">GND</text>
<text x="107.8" y="68.3">GPIO33</text>
<text x="107.8" y="70.9">GPIO25</text>
<text x="125.1" y="68.3">GPIO18</text>
<text x="126.3" y="70.9">GPIO5</text>
<text x="218.5" y="66.5">DRV8833</text>
<text x="228.1" y="66.5">motor</text>
<text x="234.8" y="66.5">esquerdo</text>
<text x="267.4" y="69.9">Motor</text>
<text x="273.8" y="69.9">esquerdo</text>
<text x="33.4" y="73">Encoder</text>
<text x="107.8" y="75.9">GPIO27</text>
<text x="107.8" y="73.4">GPIO26</text>
<text x="120.1" y="75.9">GPIO16/RX2</text>
<text x="120.4" y="73.4">GPIO17/TX2</text>
<text x="188.6" y="75.9">R3</text>
<text x="208" y="75.7">GND</text>
<text x="107.8" y="78.5">GPIO14</text>
<text x="107.8" y="81">GPIO12</text>
<text x="107.8" y="83.6">GPIO13</text>
<text x="125.1" y="83.6">GPIO15</text>
<text x="126.3" y="78.5">GPIO4</text>
<text x="126.3" y="81">GPIO2</text>
<text x="188.6" y="78.2">10k</text>
<text x="242.2" y="79.9">JP1</text>
<text x="97.6" y="89.7">GND</text>
<text x="107.8" y="86.1">GND</text>
<text x="107.8" y="88.6">VIN</text>
<text x="128.1" y="86.1">GND</text>
<text x="128.5" y="88.6">3V3</text>
<text x="138.3" y="89.7">GND</text>
<text x="144.9" y="89.2">+3V3</text>
<text x="184" y="86.8">GND</text>
<text x="237.2" y="85.9">Fio</text>
<text x="241.2" y="85.9">(IN1-IN3)</text>
<text x="106.2" y="92.9">ESP32</text>
<text x="113.4" y="92.9">DevKit</text>
<text x="120.5" y="92.9">V1</text>
<text x="124" y="92.9">(30</text>
<text x="128.5" y="92.9">pinos)</text>
<text x="25.4" y="98.3">J1</text>
<text x="267.4" y="100.3">J3</text>
<text x="25.4" y="103.4">VBAT apos</text>
<text x="36.6" y="103.4">a</text>
<text x="39" y="103.4">chave</text>
<text x="47.6" y="103.9">R1</text>
<text x="47.6" y="106.2">150k</text>
<text x="62.6" y="103.9">R2</text>
<text x="62.6" y="106.2">33k</text>
<text x="218.5" y="103.3">U3</text>
<text x="240.6" y="103.9">C2</text>
<text x="240.6" y="106.2">470uF</text>
<text x="247.6" y="106.2">16V</text>
<text x="267.4" y="107.9">VM dir.</text>
<text x="275.4" y="107.9">(XL4016</text>
<text x="284.5" y="107.9">#2)</text>
<text x="202.9" y="109.1">OUT2</text>
<text x="202.9" y="111.6">OUT4</text>
<text x="210.9" y="108.7" transform="rotate(-90 210.9 108.7)">VCC</text>
<text x="213.8" y="111.6">IN4</text>
<text x="213.8" y="109.1">IN2</text>
<text x="254.3" y="109">GND</text>
<text x="58" y="114.8">GND</text>
<text x="202.9" y="114.1">OUT1</text>
<text x="202.9" y="116.7">OUT3</text>
<text x="202.9" y="119.2">ULT</text>
<text x="210.9" y="119.1" transform="rotate(-90 210.9 119.1)">GND</text>
<text x="213.3" y="119.2">EEP</text>
<text x="213.8" y="116.7">IN3</text>
<text x="213.8" y="114.1">IN1</text>
<text x="236" y="114.8">GND</text>
<text x="267.4" y="118.3">J11</text>
<text x="218.5" y="122.5">DRV8833</text>
<text x="228.1" y="122.5">motor</text>
<text x="234.8" y="122.5">direito</text>
<text x="267.4" y="125.9">Motor</text>
<text x="273.8" y="125.9">direito</text>
<text x="188.6" y="131.9">R4</text>
<text x="208" y="131.7">GND</text>
<text x="188.6" y="134.2">10k</text>
<text x="242.2" y="135.9">JP2</text>
<text x="25.4" y="138.3">J14</text>
<text x="184" y="142.8">GND</text>
<text x="237.2" y="141.9">Fio</text>
<text x="241.2" y="141.9">(IN1-IN3)</text>
<text x="12.3" y="147">GND</text>
<text x="25.4" y="145.9">Largada</text>
<text x="34.1" y="145.9">(jumper)</text>
<text x="242.2" y="147.9">JP3</text>
<text x="237.1" y="153.9">Fio</text>
<text x="241.1" y="153.9">(SLEEP_D)</text>
<text x="247.1" y="152">2</text>
</g>
</svg>
